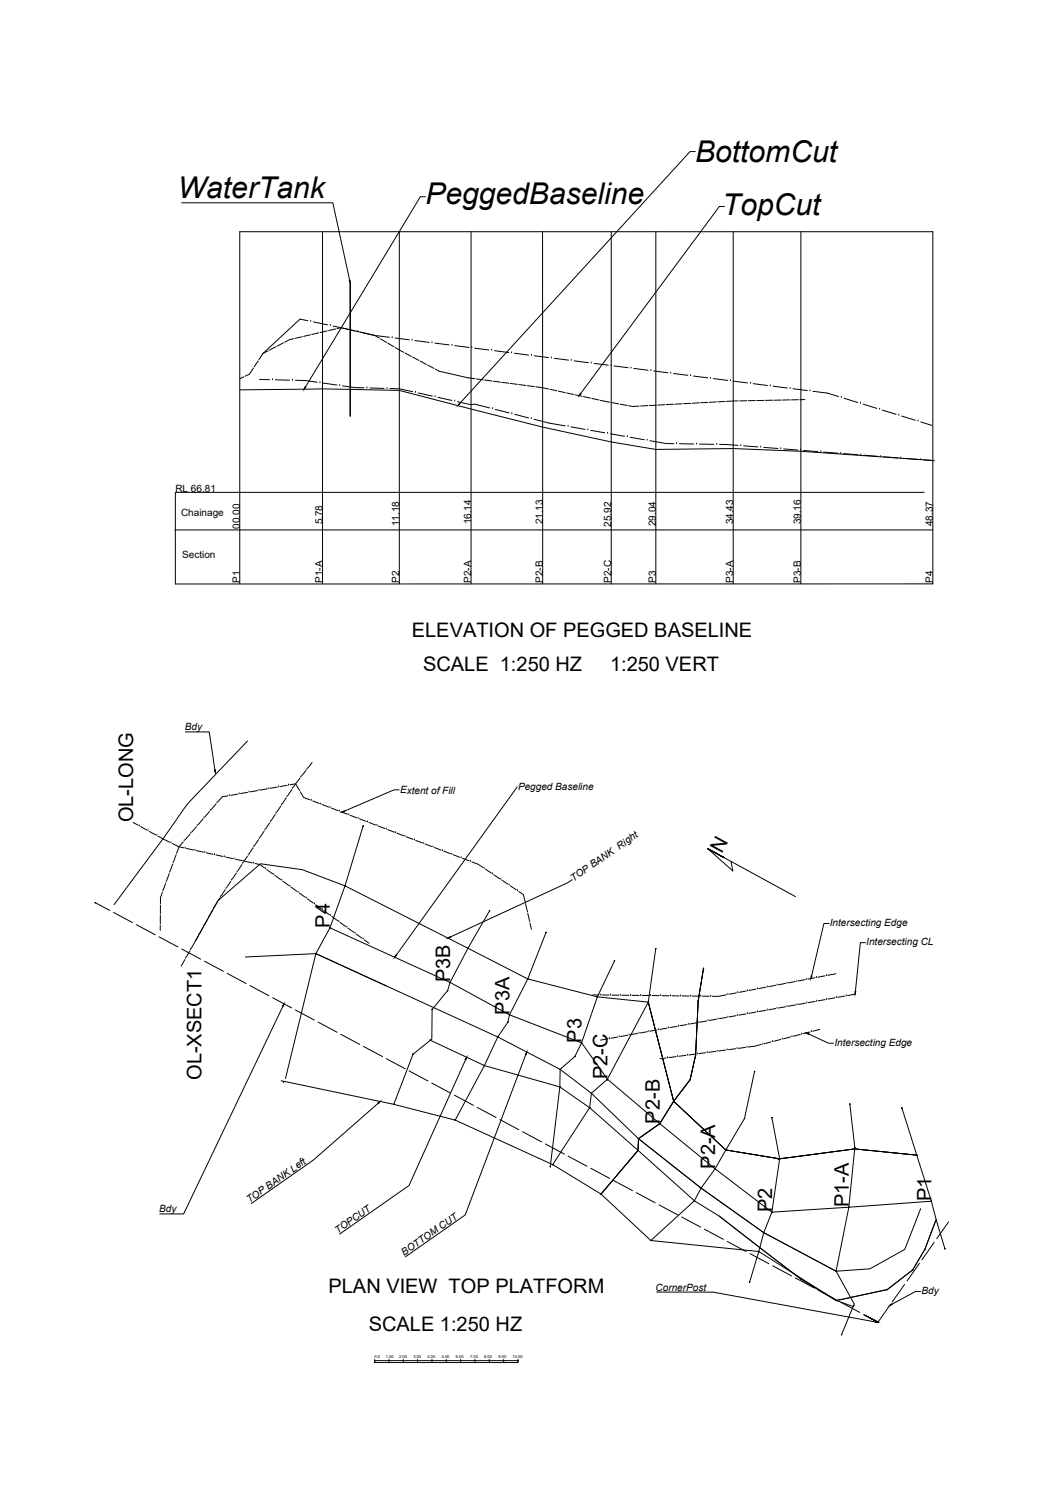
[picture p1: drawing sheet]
<svg xmlns="http://www.w3.org/2000/svg" width="297mm" height="420mm" viewBox="0 0 297 420" stroke-linecap="round" stroke-linejoin="round" font-family="sans-serif">
<!-- layer: 0 -->
<g fill="none" stroke="#000" stroke-width=".28">
<path d="M50.7 56.7h42.2l4.7 21.7M118.8 55h-1.5l-32 53.1M194.1 42.3h-1.4l-64.3 70.4M202.3 57.7h-1.5l-38.7 52.3M90 64.7v98.4M111.5 64.7v98.4M131.5 64.7v98.4M151.5 64.7v98.4M170.6 64.7v98.4M183.1 64.7v98.4M204.7 64.7v98.4M223.6 64.7v98.4"/>
<path d="M74.8 98l-1.4 .7-1.1 1.8M77 96.9l-1.8 .9M79.1 95.8l-1.8 .9M82 94.6l-1.1 .3-1.4 .7M84.3 94.1l-1.9 .4M86 89.6l-2.2-.5-10.4 9.6M86.7 93.5l-2 .5M86.7 89.8h.1M87.5 89.9l3.9 .9M89 93l-1.9 .4M91.3 92.4l-1.9 .5M92.2 90.9h.1"/>
<path d="M93 91.1l6.1 1.3M93.7 91.9l-2 .4M94.1 91.8l1.1-.3 9.4 2.2 1.3 .7M99.9 92.6h.1M100.7 92.8l3.9 .9 4.1 .5M106.2 94.7l1.7 1M108.3 95.9l1.7 1M109.5 94.3h.1M110.3 94.4l4 .5M110.3 97.1l2.4 1.3M113 98.6l1.8 1M115 95h.1"/>
<path d="M115.2 99.7l1.7 1M115.8 95.1l4 .5M120.6 95.8h.1M121.4 95.8l4 .6M126.2 96.4h.1M127 96.6l3.9 .5M131.7 97.2h.1M132.5 97.3l4 .5M137.3 97.9h.1M138.1 98l3.9 .5M142.8 98.6h.1M143.6 98.7l4 .5"/>
<path d="M148.4 99.3h.1M149.2 99.4l3.9 .5M153.9 100h.1M66.9 108.9l23.1-.3 21.5 .5 40 10.2 19.1 4.2 12.5 2.1 21.6-.3 18.9 .8 36.8 2.5M68.1 105.3l-1.2 .5M70.7 102.8l-1.1 1.7-1.2 .6M72.1 100.8l-1.1 1.7M72.5 106l2.8 .1M76.1 106.1h.1M76.9 106.1l4 .1M81.7 106.2h.1M82.5 106.2l2.8 .1 3.2 .5"/>
<path d="M89.3 106.9h.1M90.1 107l4 .6M94.9 107.7h.1M95.6 107.8l3.3 .5h2.7M102.4 108.4h.1M103.2 108.4l4 .1M108 108.5h.1M108.8 108.5l2.8 .1 3.6 .8M116 109.6h.1M116.8 109.8l3.9 .9M117.3 100.9l1.7 .9M119.4 102l1.8 .9"/>
<path d="M121.5 110.8h.1M121.5 103.1l1.1 .6 8.1 1.9 1.9 .2M122.2 111l3.9 .9M126.9 112h.1M127.7 112.2l3.7 .8 1.1-.1 4.2 1.1M132.9 105.8l2 .3M135.3 106.2l2 .2M137.5 114.2h.1M137.7 106.5l2 .2M138.2 114.4l3.9 1M140.1 106.8l2 .3M142.5 107.1l1.9 .3"/>
<path d="M142.9 115.6h.1M143.7 115.7l3.8 1M144.8 107.4l2 .3M147.2 107.7l2 .3M148.3 116.9h.1M149.1 117.1l4.2 1.1 4.5 .8M149.6 108.1l3.5 .6M153.5 108.8l2 .4M154.7 100.1l4 .5M155.9 109.3l1.9 .4M158.2 109.8l2 .4M158.6 119.1h.1"/>
<path d="M159.4 119.3l3.9 .6M159.5 100.7h.1M160.3 100.8l3.9 .5M160.6 110.3l1.9 .4M162.9 110.8l2 .4M165 101.4h.1M165.2 111.3l2 .4M165.8 101.5l4 .5M167.6 111.8l2.8 .6M170.6 102.1h.1M170.7 112.5l2 .3M171.4 102.2l4 .5"/>
<path d="M173.1 112.9l2 .4M175.5 113.3l1.1 .3 1.8-.2M176.2 102.8h.1M176.9 102.9l4 .5M180.8 113.3l-2 .1M181.7 103.5h.1M182.5 103.6l4 .5M183.2 113.2l-2 .1M185.6 113.1l-2 .1M187.3 104.2h.1M188 112.9l-2 .1M188.1 104.3l3.9 .6"/>
<path d="M190.4 112.8l-2 .1M192.8 105h.1M192.8 112.7l-2 .1M193.6 105.1l4 .5M195.2 112.5l-2 .2M197.6 112.4l-2 .1M198.4 105.7h.1M199.2 105.8l3.9 .5M200 112.3l-2 .1M202.4 112.2l-2 .1M203.9 106.4h.1M204.7 106.5l4 .5"/>
<path d="M206.1 112l-3.3 .1M208.5 112h-2M209.5 107.1h.1M210.3 107.2l3.9 .5M210.9 111.9h-2M213.3 111.9h-2M215 107.8h.1M215.7 111.8h-2M215.8 107.9l4 .5M218.1 111.8h-2M220.5 111.7l-2 .1M220.6 108.5h.1"/>
<path d="M221.4 108.6l3.9 .5M222.9 111.7h-2M224.7 111.6l-1.4 .1M226.1 109.2h.1M226.9 109.3l4.1 .5 3.1 1M234.9 111h.1M235.6 111.3l3.9 1.1M240.2 112.7h.1M241 112.9l3.8 1.2M245.6 114.3h.1M246.3 114.6l3.9 1.1M250.9 116h.1"/>
<path d="M251.7 116.2l3.8 1.2M256.3 117.6h.1M257 117.9l3.1 .9M164.1 120.1h.1M164.9 120.2l3.9 .7M169.6 121h.1M170.4 121.2l3.9 .7M175.1 122h.1M175.9 122.2l4 .6M180.7 123h.1M181.4 123.1l4.6 .8h2.1M188.9 124h.1"/>
<path d="M189.7 124h4M194.5 124.1h.1M195.3 124.1h4M200.1 124.1h.1M200.9 124.1l5.1 .3M206.8 124.5h.1M207.6 124.5l4 .4M212.4 124.9h.1M213.2 125l4 .3M218 125.4h.1M218.8 125.4l4 .3M223.5 125.8h.1"/>
<path d="M224.4 125.8l3.9 .4M229.1 126.2h.1M229.9 126.3l4 .3M234.7 126.7h.1M235.5 126.7l4 .3M240.3 127.1h.1M241.1 127.2l4 .3M245.9 127.5h.1M246.7 127.6l4 .3M251.5 128h.1M252.3 128l4 .3M257 128.4h.1"/>
<path d="M257.8 128.5l3.1 .2M258 137.5h-209v25.6M48.8 148h211.6M66.9 163.1v-98.4h193.5v98.4h-211.5M51.7 204.5h6.7l1.6 10.6M77.4 219.9l-2 .3M77.8 219.8h.1M80.2 219.4l-2 .3M80.5 219.3h.1M80.9 219.2l1.6-.2 .9 1.5M83.7 217.4l-1.8 2.5M84 217.1h.1"/>
<path d="M85.4 215.2l-1.2 1.6M85.7 214.9h.1M87.1 213l-1.2 1.6M144.4 219.9l-33.8 46.9M37.1 229.7l1.4 .8M38.9 230.7h.1M39.2 230.9l1.8 1M41.3 232.1h.1M41.7 232.3l1.7 .9M43.8 233.4h.1M44.1 233.6l3.3 1.7M47.7 235.5h.1"/>
<path d="M48.1 235.6l1.9 1 1.3 .2M49.2 238.8l-.7 1.8M49.3 238.4h.1M51.2 235.2l-1.2 1.4-.5 1.4M51.4 234.9h.1M51.7 236.9h.1M52.1 237l1.9 .5M53 233.1l-1.3 1.5M53.3 232.8h.1M54.4 237.5h.1M54.8 237.6l2 .5M54.8 230.9l-1.3 1.6"/>
<path d="M55.1 230.6h.1M56.7 228.8l-1.3 1.5M56.9 228.5h.1M57.2 238.1h.1M57.5 238.2l2 .5M58.5 226.7l-1.3 1.5M58.8 226.4h.1M59.9 238.7h.1M60.3 238.8l1.9 .5M60.3 224.6l-1.3 1.5M60.6 224.3h.1M62.6 239.3h.1"/>
<path d="M63 239.4l2 .5M63.6 222.3l-1.6 .3-1.2 1.4M64 222.3h.1M65.4 239.9h.1M66.4 221.8l-2 .4M66.8 221.8h.1M69.1 239.2l-1.1 1.7M69.1 221.3l-1.9 .4M69.3 238.9h.1M69.5 221.3h.1M70.6 236.9l-1.1 1.6M70.9 236.5h.1"/>
<path d="M71.9 220.9l-2 .3M72.2 234.5l-1.1 1.7M72.3 220.8h.1M72.4 234.2h.1M73.7 232.2l-1.1 1.7M74 231.9h.1M74.6 220.4l-1.9 .3M75 220.3h.1M75.3 229.9l-1.1 1.6M75.5 229.5h.1M76.8 227.5l-1.1 1.7M77 227.2h.1"/>
<path d="M78.4 225.2l-1.1 1.7M78.6 224.9h.1M79.9 222.9l-1.1 1.6M80.1 222.5h.1M81.5 220.5l-1.1 1.7M81.7 220.2h.1M83.6 220.9h.1M83.8 221.2l1 1.6 1.7 .7M86.9 223.6h.1M87.3 223.7l1.9 .8M89.5 224.6h.1M89.9 224.7l1.9 .8"/>
<path d="M92.1 225.6h.1M92.5 225.7l1.9 .8M94.8 226.6h.1M95.1 226.8l1.9 .7M97.4 227.6h.1M97.7 227.8l1.9 .7M100 228.6h.1M100.4 228.8l1.8 .7M101.4 230.7v.1M101.4 230.7l-5.1 16.8-4.2 11.7-3.9 7.2-8.5 34.9M101.5 230.7l-.2 .1M102.6 229.6h.1"/>
<path d="M103 229.8l1.8 .7M105.2 230.6h.1M105.6 230.8l1.9 .7M107.8 231.6h.1M108.2 231.8l1.9 .7M110.4 232.6h.1M110.8 232.8l1.9 .7M111.4 220.7h-1.4l-13.8 5.9M113.1 233.6h.1M113.4 233.8l1.9 .7M115.7 234.6h.1M116 234.8l1.9 .7"/>
<path d="M118.3 235.6h.1M118.7 235.8l1.8 .7M120.9 236.6h.1M121.3 236.8l1.8 .7M123.5 237.6h.1M123.9 237.8l1.9 .7M126.1 238.6h.1M126.5 238.8l1.9 .7M128.7 239.6h.1M129.1 239.8l1.9 .7M44.7 258.5v1.4M44.8 258.1h.1"/>
<path d="M44.8 255.7v2M44.8 255.3h.1M44.8 252.9v2M44.8 252.5h.1M45.3 249.3l-.5 1.4v1.4M45.5 248.9h.1M46.3 246.6l-.7 1.9M46.4 246.3h.1M47.3 244l-.7 1.9M47.4 243.6h.1M48.2 241.4l-.7 1.9M48.4 241h.1"/>
<path d="M56.7 259l-1 1.8M56.9 258.7h.1M58.1 256.6l-1 1.7M58.3 256.2h.1M59.4 254.1l-1 1.8M59.6 253.8h.1M61.3 250.9l-1.5 2.5M61.6 250.5h.1M62.9 248.5l-1.1 1.7M63.1 248.2h.1M64.4 246.2l-1.1 1.7M64.7 245.9h.1"/>
<path d="M65.8 240l1.9 .5M66 243.9l-1.1 1.6M66.2 243.5h.1M67.5 241.5l-1.1 1.7M67.8 241.2h.1M68.1 240.5h.1M68.5 240.6l1.9 .5M70.8 241.1h.1M71.2 241.2l1.3 .3 1.3 .9M74.1 242.7h.1M74.5 242.9l1.6 1.2M76.4 244.3h.1"/>
<path d="M76.7 244.6l1.7 1.1M78.7 246h.1M79 246.2l1.6 1.2M81 247.6h.1M81.3 247.8l1.6 1.2M83.2 249.2h.1M83.6 249.5l1.6 1.1M85.5 250.9h.1M85.8 251.1l1.6 1.2M87.8 252.5h.1M88.1 252.7l1.6 1.2M90 254.2h.1"/>
<path d="M90.4 254.4l1.6 1.2M92.1 259.1v.2M92.1 259.2l33.6 15.3 16.5 9 20.2 7.8 7.2 10.2 14.6 12.4 15.4 12.6 15.9 12.1 44.5-3M92.2 259.2h-.2M92.3 255.8h.1M92.6 256l1.7 1.2M94.6 257.4h.1M94.9 257.7l1.6 1.1M96.3 247.4v.2M96.3 247.5l-11.9-4.5-11.7-1.7-11.8 10.3-6.3 11.3M96.3 247.5l34.3 17.4M96.4 247.5h-.2"/>
<path d="M96.9 259.1h.1M97.2 259.3l1.6 1.2M131.4 240.6h.1M131.7 240.8l1.8 .7 1.3 .9M135.2 242.6h.1M135.5 242.8l1.7 1.1M136.7 254.3v.2M136.7 254.4l-6.1 10.5-4.9 9.6-.7 2.2-4.4 5.3v8.3l-5.3 4.2-5.4 14M136.8 254.4h-.2M137.5 244.1h.1M137.8 244.4l1.7 1.1M139.8 245.7h.1"/>
<path d="M140.2 245.9l1.6 1.1M142.2 247.3h.1M142.5 247.5l1.6 1.1M144.5 248.8h.1M144.8 249l1.3 .9 .4 1.7M146.6 252h.1M146.7 252.4l.5 2M147.2 254.8h.1M147.3 255.1l.5 2M147.9 257.5h.1M148 257.9l.4 1.7M159.7 245.8l-1.2 .8-32.8 15.2"/>
<path d="M231.5 258h-1.5l-3.4 14.7M51.6 268.1l-1 1.8M51.8 267.7h.1M53 265.6l-1 1.8M53.2 265.3h.1M55.3 261.5l-1.9 3.4M55.5 261.1h.1M68.5 267.3l19.7-.9 19.7 9M88.2 266.3v.2M88.2 266.4l50.8 23.3 17.4 9 8.7 6.7 13.1 12.7 17.5 13.8 17.5 12.5 20.2 10.7M88.3 266.4h-.2M99.1 260.7h.1"/>
<path d="M99.4 260.9l1.7 1.2M101.4 262.3h.1M101.7 262.6l1.3 .9M124.9 276.7l.1 .1M125 276.7l-.1 .1M125.6 274.4l.1 .1M125.7 274.4l-.1 .1M130.6 264.8v.2M130.6 264.9l16.7 8.6 19.5 5 14.2 1.5M130.7 264.9h-.1M147.3 273.4v.2M147.4 273.5h-.1"/>
<path d="M152.4 260.4l.1 .2M152.4 260.5l-5.1 13-5.1 10-.4 2.1-2.8 4.1-3.8 8-8.1 15.2M152.5 260.5h-.1M165.5 277.9l1.7 .1M166.7 278.4l.1 .2M166.8 278.5h-.1M167.6 278h.1M168 278h2M170.4 278h.1M170.8 278h2M171.5 268.4l.1 .1M171.6 268.4l-4.8 10.1-4.4 12.8-1.9 3.8-4.1 3.6-.1 4.9-2.7 22.3"/>
<path d="M171.6 268.4l-.1 .1M173.2 278h.1M173.6 278h2M176 278h.1M176.4 278.1h2M178.8 278.1h.1M179.2 278.1h2M181 279.9v.1M181.1 279.9l-.2 .1M181.6 278.1h.1M182 278.1h2M183.1 264.9v.2"/>
<path d="M183.1 265l-2.1 15-11.4 21.5-4.5 3.9-.5 4-10.3 15.9M183.1 265h-.1M184.4 278.2h.1M184.8 278.2h2M187.2 278.2h.1M187.6 278.2h2M190 278.2h.1M190.4 278.2h2M192.8 278.2h.1M193.2 278.3h2M194.9 279.6v.1M195 279.6h-.2"/>
<path d="M195.6 278.3h.1M196 278.3h2M196.4 270.5v.1M196.5 270.5h-.2M198.4 278.3h.1M202.8 277.9l-2.3 .4h-1.7M203.2 277.8h.1M205.6 277.4l-2 .4M205.9 277.3h.1M208.3 276.9l-2 .3M208.7 276.8h.1M211.1 276.3l-2 .4"/>
<path d="M211.5 276.2h.1M213.8 275.8l-2 .4M214.2 275.7h.1M216.6 275.3l-2 .3M216.9 275.2h.1M219.3 274.7l-2 .4M219.7 274.7h.1M222.1 274.2l-2 .4M222.4 274.1h.1M224.8 273.7l-2 .3M225.2 273.6h.1M227.5 273.1l-1.9 .4"/>
<path d="M227.6 279.8l-2 .3M227.9 273.1h.1M228 279.7h.1M230.3 272.6l-2 .4M230.3 279.3l-1.9 .3M230.7 272.5h.1M230.7 279.2h.1M233.1 278.8l-2 .3M233.4 272l-2.3 .5M233.5 278.7h.1M235.9 278.3l-2 .3M236.2 278.2h.1"/>
<path d="M238.7 277.7l-2.1 .4M241.6 263.3h-1.4l-1.4 13.7M79 281.1l-27.7 58h-6.7M115.3 294.4v.2M115.4 294.5h-.2M120.1 290.5v.2M120.1 290.6l15.1 7.1 21.1 5.9 8.3 5.9 29.3 26 6.8 4.2 23 17.7 9.8 5.9 14.2-3 7.1-5.5 3.4-5.7 3.1-8.2M120.2 290.6h-.2M120.6 281.9l.1 .2M120.7 282h-.1M130 296l-15.8 35.2-19.4 13.5M135.2 297.6v.2"/>
<path d="M135.3 297.7h-.2M138.9 289.6l.1 .2M139 289.7h-.1M141.8 285.5v.1M141.9 285.6h-.2M142.2 283.4v.2M142.3 283.5h-.1M146.8 294.6l-16.9 44.8-16.7 11.7M156.4 298.7v.1M156.5 298.7l-.2 .1M160.5 295v.2M160.6 295.1h-.2"/>
<path d="M162.4 291.2v.2M162.5 291.3h-.2M169.7 290.2l-2.1 .4M170.1 290.1h.1M172.5 289.7l-2 .4M172.9 289.6h.1M175.2 289.2l-1.9 .4M175.6 289.1h.1M178 288.7l-2 .4M178.4 288.6h.1M180.7 288.2l-1.9 .4M181.1 288.1h.1"/>
<path d="M183.5 287.7l-2 .4M183.9 287.6h.1M186 295.6l-1.7 .2M186.3 287.2l-2 .4M186.3 295.5h.1M186.7 287.1h.1M188.7 295.2l-2 .2M189 286.7l-2 .4M189.1 295.1h.1M189.4 286.6h.1M191.5 294.8l-2 .3M191.8 286.2l-2 .4"/>
<path d="M191.9 294.8h.1M192.2 286.1h.1M194.2 294.7v.2M194.3 294.8h-.2M194.3 294.5l-2 .2M194.5 285.7l-1.9 .4M194.7 294.4h.1M194.9 285.6h.1M197.1 294.1l-2 .2M197.3 285.2l-2 .4M197.4 294h.1M197.7 285.2h.1"/>
<path d="M199.8 293.7l-2 .3M200 284.7l-1.9 .4M200.2 293.7h.1M200.4 284.7h.1M202.6 293.3l-2 .3M202.8 284.2l-2 .4M203 293.3h.1M203.2 284.2h.1M205.4 293l-2 .2M205.5 283.7l-1.9 .4M205.8 292.9h.1M205.9 283.7h.1"/>
<path d="M208.2 292.6l-2 .3M208.3 283.2l-2 .4M208.6 292.5h.1M208.7 283.2h.1M210.6 299.2l.1 .2M210.6 299.3l-2.8 13.2-8.1 14-4 5.4-1.8 3.6-12.2 11.1M210.7 299.3h-.1M211.1 282.7l-2 .4M211.5 282.7h.1M212.6 291.8l-3.7 .7M212.9 291.7h.1M213.8 282.2l-2 .4"/>
<path d="M214.2 282.2h.1M215.3 291.1l-2 .5M215.7 291h.1M216.6 281.7l-2 .4M217 281.7h.1M218 290.4l-2 .5M218.4 290.3h.1M219.3 281.2l-1.9 .4M219.7 281.2h.1M220.7 289.7l-1.9 .5M221.1 289.6h.1M222.1 280.7l-2 .4"/>
<path d="M222.5 280.7h.1M223.4 289l-1.9 .5M223.8 288.9h.1M224.8 280.3l-1.9 .3M225.2 280.2h.1M225.7 288.9l5.6 2.5h1.4M226.1 288.3l-1.9 .5M226.5 288.2h.1M228.8 287.6l-1.9 .5M78.5 301.9l31.4 6.6 17.2 4.4 27.2 12.4 13.5 8.3 13.9 13 30.1 3 21.7 13.7 4.7 1.7M79.1 302.2v.1M79.2 302.2l-.1 .1"/>
<path d="M105.6 308.2l-18.1 15.9-17.4 12.1M109.9 308.4v.2M110 308.5h-.1M127.1 312.8v.2M127.2 312.9h-.2M156.3 303.6v.1M156.4 303.6h-.2M164.5 309.4h.2l-.2 .1M164.6 309.4h.1M165.1 305.3v.2M165.2 305.4h-.2M169.6 301.6v.1"/>
<path d="M169.6 301.4v.1M169.6 301.7h-.1M169.6 301.5h-.1M178.2 318l.1 .2M178.2 318.1l17.5 13.8 17.5 12.5 20.2 10.7 9.5-.6 9.7-5.5 4.4-11.3M178.3 318.1h-.1M184.2 313.8v.2M184.3 313.9h-.2M188.1 307.6v.1M188.1 307.7h-.1M192.7 301.5v.2M192.8 301.6h-.2"/>
<path d="M207.8 312.4l.1 .2M207.9 312.5h-.1M215.5 312.2v.1M215.5 312.2l2.2 11.5-2.2 14.9-2.3 5.8-3.9 13.8M215.6 312.2l-.2 .1M237.2 308.4l.1 .1M237.3 308.4l1.3 12.2-1.6 16.7-3.6 17.8 5.1 9.2-3.6 8.6M237.3 308.4h-.1M251.8 309.4v.2M251.8 309.5l8.2 26.1 3.8 13.3M251.8 309.5h-.1M153.6 325.8v.2"/>
<path d="M153.7 325.9h-.1M154.3 325.3v.1M154.4 325.3l-.2 .1M167.8 333.5v.2M167.9 333.6h-.2M178.1 321.3v.1M178.2 321.3l-.1 .1M193.8 335.4l.1 .1M193.9 335.4l-.1 .1M195.7 331.8v.2M195.8 331.9h-.2M199.6 326.6v-.2l.1 .2"/>
<path d="M199.7 326.5h-.2M199.7 326.5h-.1M200.8 339.7l22.9 17.7 9.8 5.9 14.2-3 7.1-5.5 3.4-5.7 3.1-8.2M202.6 321.2v.1M202.7 321.2l-.2 .1M215.6 338.6v.2M215.7 338.7h-.2M217.3 323.7v.2M217.4 323.8h-.2M237 337.2v.1M237 337.2l-.1 .1M238.6 320.5l.1 .2"/>
<path d="M238.7 320.6h-.1M255.9 322.6v.2M256 322.7h-.1M260 335.5v.2M260.1 335.6h-.2M181.7 346.5v.1M181.8 346.5l-.2 .1M209.3 358.1v.1M209.3 358.1l-.1 .1M211.8 349.5v.2M211.9 349.6h-.1M213.2 344.3v.1"/>
<path d="M213.3 344.3l-.2 .1M223.6 357.3l.1 .1M223.7 357.3l-.1 .1M233.4 355v.2M233.5 355.1h-.2M254.8 354.7v.1M254.9 354.7l-.2 .1M258.2 349v.1M258.3 349.1h-.2M261.4 340.8v.2M261.5 340.9h-.2M263.8 348.8v.1"/>
<path d="M263.9 348.8l-.2 .1M104.5 379.9l.2 .2M104.6 380v.6M104.7 379.9l-.2 .2M108.5 379.9l.1 .2M108.6 380v.6M108.6 379.9l-.1 .2M112.5 379.9l.1 .2M112.6 380v.6M112.6 379.9l-.1 .2M116.5 379.9l.1 .2M116.6 380v.6"/>
<path d="M116.6 379.9l-.1 .2M120.5 379.9l.1 .2M120.6 380v.6M120.6 379.9l-.1 .2M124.5 379.9l.1 .2M124.6 380v.6M124.6 379.9l-.1 .2M128.5 379.9l.1 .2M128.6 380v.6M128.6 379.9l-.1 .2M132.5 379.9l.1 .2M132.6 380v.6"/>
<path d="M132.6 379.9l-.1 .2M136.5 379.9l.1 .2M136.6 380v.6M136.6 379.9l-.1 .2M140.5 379.9l.1 .2M140.6 379.9v.7M144.5 379.9l.1 .2M144.6 380v.6M144.6 379.9l-.1 .2M183.3 360.9l15.8 .1 45.3 8.3M233.5 363.2v.2M233.6 363.3h-.2"/>
<path d="M234.9 372.8l.1 .1M235 372.8l-.1 .1M238.4 364.7v.1M238.5 364.7h-.2M247.7 360.2v.1M247.8 360.2l-.2 .1M257 360.8h-1.4l-6.6 3.5M104.6 380.1v.5h40v-.5M104.6 380.1h40"/>
<circle cx="101.4" cy="230.7" r=".04"/>
<circle cx="92.1" cy="259.2" r=".04"/>
<circle cx="96.3" cy="247.5" r=".04"/>
<circle cx="136.7" cy="254.4" r=".04"/>
<circle cx="88.2" cy="266.4" r=".04"/>
<circle cx="124.9" cy="276.7" r=".04"/>
<circle cx="125.6" cy="274.4" r=".04"/>
<circle cx="130.6" cy="264.9" r=".04"/>
<circle cx="147.3" cy="273.5" r=".04"/>
<circle cx="152.4" cy="260.5" r=".04"/>
<circle cx="166.8" cy="278.5" r=".04"/>
<circle cx="171.5" cy="268.4" r=".04"/>
<circle cx="181" cy="279.9" r=".04"/>
<circle cx="183.1" cy="265" r=".04"/>
<circle cx="194.9" cy="279.6" r=".04"/>
<circle cx="196.4" cy="270.5" r=".04"/>
<circle cx="115.3" cy="294.5" r=".04"/>
<circle cx="120.1" cy="290.6" r=".04"/>
<circle cx="120.6" cy="282" r=".04"/>
<circle cx="135.2" cy="297.7" r=".04"/>
<circle cx="139" cy="289.7" r=".04"/>
<circle cx="141.8" cy="285.6" r=".04"/>
<circle cx="142.2" cy="283.5" r=".04"/>
<circle cx="156.4" cy="298.7" r=".04"/>
<circle cx="160.5" cy="295.1" r=".04"/>
<circle cx="162.4" cy="291.3" r=".04"/>
<circle cx="194.2" cy="294.8" r=".04"/>
<circle cx="210.6" cy="299.3" r=".04"/>
<circle cx="79.1" cy="302.2" r=".04"/>
<circle cx="109.9" cy="308.5" r=".04"/>
<circle cx="127.1" cy="312.9" r=".04"/>
<circle cx="156.3" cy="303.6" r=".04"/>
<circle cx="164.6" cy="309.4" r=".04"/>
<circle cx="164.6" cy="309.5" r=".04"/>
<circle cx="165.1" cy="305.4" r=".04"/>
<circle cx="169.6" cy="301.7" r=".04"/>
<circle cx="169.6" cy="301.5" r=".04"/>
<circle cx="178.2" cy="318.1" r=".04"/>
<circle cx="184.2" cy="313.9" r=".04"/>
<circle cx="188.1" cy="307.7" r=".04"/>
<circle cx="192.7" cy="301.6" r=".04"/>
<circle cx="207.8" cy="312.5" r=".04"/>
<circle cx="215.5" cy="312.2" r=".04"/>
<circle cx="237.2" cy="308.4" r=".04"/>
<circle cx="251.8" cy="309.5" r=".04"/>
<circle cx="153.6" cy="325.9" r=".04"/>
<circle cx="154.3" cy="325.3" r=".04"/>
<circle cx="167.8" cy="333.6" r=".04"/>
<circle cx="178.1" cy="321.4" r=".04"/>
<circle cx="193.8" cy="335.4" r=".04"/>
<circle cx="195.7" cy="331.9" r=".04"/>
<circle cx="199.6" cy="326.5" r=".04"/>
<circle cx="202.6" cy="321.3" r=".04"/>
<circle cx="215.6" cy="338.7" r=".04"/>
<circle cx="217.3" cy="323.8" r=".04"/>
<circle cx="237" cy="337.2" r=".04"/>
<circle cx="238.6" cy="320.6" r=".04"/>
<circle cx="255.9" cy="322.7" r=".04"/>
<circle cx="260" cy="335.6" r=".04"/>
<circle cx="181.7" cy="346.5" r=".04"/>
<circle cx="209.3" cy="358.2" r=".04"/>
<circle cx="211.8" cy="349.6" r=".04"/>
<circle cx="213.2" cy="344.3" r=".04"/>
<circle cx="223.6" cy="357.4" r=".04"/>
<circle cx="233.4" cy="355.1" r=".04"/>
<circle cx="254.8" cy="354.8" r=".04"/>
<circle cx="258.2" cy="349.1" r=".04"/>
<circle cx="261.4" cy="340.9" r=".04"/>
<circle cx="263.8" cy="348.8" r=".04"/>
<circle cx="104.6" cy="380" r=".04"/>
<circle cx="108.6" cy="380" r=".04"/>
<circle cx="112.6" cy="380" r=".04"/>
<circle cx="116.6" cy="380" r=".04"/>
<circle cx="120.6" cy="380" r=".04"/>
<circle cx="124.6" cy="380" r=".04"/>
<circle cx="128.6" cy="380" r=".04"/>
<circle cx="132.6" cy="380" r=".04"/>
<circle cx="136.6" cy="380" r=".04"/>
<circle cx="140.6" cy="380" r=".04"/>
<circle cx="144.6" cy="380" r=".04"/>
<circle cx="233.5" cy="363.3" r=".04"/>
<circle cx="234.9" cy="372.8" r=".04"/>
<circle cx="238.4" cy="364.7" r=".04"/>
<circle cx="247.7" cy="360.3" r=".04"/>
</g>
<!-- layer: Boundary -->
<g fill="none" stroke="#000" stroke-width=".28">
<path d="M69.1 207l-16.4 17.2-6.8 9.6-14 18.9M26.6 252.1v.2M26.6 252.2l4 2.1M26.7 252.2h-.2M31.7 254.9l5.3 2.8M38 258.3l5.3 2.8M44.4 261.7l5.3 2.8M50.7 265.1l5.3 2.9M57.1 268.5l5.3 2.8M63.4 271.9l5.3 2.9M69.8 275.3l5.3 2.9M76.1 278.7l5.3 2.9"/>
<path d="M82.5 282.1l5.2 2.9M88.8 285.5l5.3 2.9M95.1 288.9l5.3 2.9M101.5 292.3l5.3 2.9M107.8 295.7l5.3 2.9M114.2 299.2l5.3 2.8M120.5 302.5l5.3 2.9M126.9 306l5.3 2.8M133.2 309.4l5.3 2.8M139.6 312.8l5.2 2.8M145.9 316.2l5.3 2.8M152.2 319.6l5.3 2.8"/>
<path d="M158.6 323l5.3 2.8M164.9 326.4l5.3 2.8M171.3 329.8l5.3 2.8M177.6 333.2l5.3 2.8M184 336.6l5.3 2.8M190.3 340l5.3 2.8M196.7 343.4l5.2 2.8M203 346.8l5.3 2.8M209.3 350.2l5.3 2.8M215.7 353.6l5.3 2.8M222 357l5.3 2.8M252.5 358.8l-3.4 4.9"/>
<path d="M256.7 352.9l-3.5 4.9M260.8 347l-3.4 4.9M264.8 341.4l-3.3 4.6M228.4 360.4l5.3 2.8M234.7 363.8l5.3 2.8M245.1 369.4v.1M245.2 369.4h-.2M248.4 364.7l-3.3 4.7-4-2.2"/>
<circle cx="26.6" cy="252.2" r=".04"/>
<circle cx="245.1" cy="369.4" r=".04"/>
</g>
<!-- layer: 0 -->
<g fill="#000" stroke="#000" stroke-width=".28">
<path d="M97.5 78.4l.2-.1 .1 .8zM85.2 108l.2 .2-.5 .5zM128.3 112.6l.2 .2-.6 .4zM162 109.9l.2 .1-.5 .5zM59.9 215.1l.2-.1v.8zM95.5 226.9l.6-.4 .1 .2zM110.5 266.8l.2 .1-.5 .5zM125.1 262.1l.6-.4 .1 .2zM226.4 272.6l.3 .1-.3 .7zM238.7 277h.2l-.2 .7zM79.3 280.4l-.2 .7-.2-.1zM130.3 295.4l-.2 .7-.2-.1z"/>
<path d="M147.1 293.9l-.2 .7-.2-.1zM225.1 288.6l.7 .1-.1 .3zM105.5 308.1l.6-.4-.4 .6zM244.4 369.2l.7 .2h-.7zM248.4 364.7l.6-.5 .1 .2z"/>
</g>
<!-- layer: VIEWPORTS -->
<g fill="none" stroke="#000" stroke-width=".28">
<path d="M97.8 79.1v37.2M197.6 237.1l24.5 13.4M197.6 237.1l.6 .3M197.6 237.1l7 6.2-.5-2.7M198.2 237.4l1 .6M198.9 237.8h.1M199.2 238h.1M199.3 238l.1 .1M199.4 238.1h.1M199.5 238.1l.3 .2M199.8 238.3h.1M199.9 238.3l.6 .4"/>
<path d="M200.6 238.7l.2 .1M200.8 238.8v.1M200.8 238.9l.3 .1M200.9 238.9h.1M201.1 239l.1 .1M201.2 239.1l.6 .3M201.8 239.4l.3 .2M181 280v.2M195 279.4l-.1 1.4M195 279.3h.1M195 279.2h.1M195.1 278.6l-.1 .7"/>
<path d="M195.1 278.5v.1M195.1 278.3h.1M195.1 278.2v.3M195.2 278.2h-.1M195.2 277.9h.1M195.2 277.7h.1M195.2 277.6h.1M195.3 277h.1M195.4 276.6l-.2 1.5M195.4 276.5h.1M195.4 276.4h.1M195.5 276.2l-.1 .3"/>
<path d="M195.5 276.1h.1M195.5 275.8v.4M195.6 275.5h.1M195.6 275.4h.1M195.7 275.1l-.1 .6M195.7 275v.1M195.7 274.8h.1M195.7 274.6v.4M195.8 274.2h.1M195.9 273.6h.1M195.9 273.5h.1M195.9 273.3h.1"/>
<path d="M196 272.9h.1M196.1 272.6h.1M196.1 272.5l-.4 2.1M196.1 272.3v.2M196.1 272.2v.1M196.2 272h-.1M196.3 271.4l-.1 .1M196.3 271.3h.1M196.3 271.2l-.2 1M196.3 271.1v.1M196.3 270.8v.1M196.4 270.7h.1"/>
<path d="M196.4 270.5l-.1 .6M181 280.1h.1M181 280.2h.1M181 280.2l.2 .6M181.1 280.4v.1M181.1 280.5v.1M181.2 280.7h.1M181.2 280.8h.1M181.2 280.8l.2 .7M181.2 280.9h.1M181.2 281h.1M181.3 281.1v.1"/>
<path d="M181.3 281.2v.1M181.3 281.4h.1M181.4 281.5h.1M181.4 281.5v.1M181.4 281.6h.1M181.4 281.6v.2M181.4 281.8l.1 .1M181.5 281.9l.6 2.4M181.6 282.6h.1M181.7 282.7h.1M181.7 282.8h.1M181.7 282.9v.1"/>
<path d="M181.8 283v.1M181.8 283.2h.1M181.8 283.3h.1M181.9 283.5h.1M182 283.8v.1M182 284h.1M182 284.1h.1M182.1 284.3v.1M182.1 284.4l.1 .3M182.1 284.4v.1M182.1 284.5l.1 .1M182.2 284.7h.1"/>
<path d="M182.2 284.7l.4 1.7M182.2 284.8h.1M182.2 284.9h.1M182.3 285v.1M182.3 285.1v.1M182.3 285.2v.1M182.6 286.2v.1M182.6 286.4v.1M182.6 286.5l.3 .9M182.7 286.6h.1M182.7 286.7h.1M182.7 286.8v.1"/>
<path d="M182.8 286.9v.1M182.8 287v.1M182.8 287.2h.1M182.9 287.3h.1M182.9 287.6l.1 .1M183 287.7v.1M183 287.9l.4 1.6M183 288h.1M183.1 288.1h.1M183.2 288.4v.1M183.2 288.6h.1M183.2 288.8h.1"/>
<path d="M183.3 288.9h.1M183.4 289.5v.1M183.4 289.6l.1 .3M183.5 289.9h.1M183.5 289.9l.4 1.4M183.6 290.1v.1M183.6 290.2v.1M183.7 290.6h.1M183.7 290.7h.1M183.8 290.8v.1M183.8 290.9v.1M183.8 291.1h.1"/>
<path d="M183.9 291.2h.1M183.9 291.3h.1M183.9 291.3v.2M183.9 291.4h.1M184 291.6v.1M184 291.7l.1 .6M184 291.9h.1M184.1 292h.1M184.1 292.1h.1M184.1 292.3h.1M184.1 292.3l.1 .3M184.2 292.5h.1"/>
<path d="M184.2 292.6v.1M184.2 292.7l.5 1.7M184.5 293.6h.1M184.5 293.7h.1M184.6 294v.1M184.6 294.1v.1M184.6 294.3h.1M184.7 294.4h.1M184.7 294.4l.3 1.4M184.7 294.6h.1M184.8 294.7v.1M184.8 294.8v.1"/>
<path d="M184.8 295h.1M184.8 295.1h.1M184.9 295.2h.1M184.9 295.4l.1 .1M185 295.5v.1M185 295.8h.1M185 295.8l.2 .6M185.1 295.9h.1M185.1 296h.1M185.1 296.1v.1M185.2 296.5h.1M185.2 296.5v.1"/>
<path d="M185.2 296.6l.1 .1M185.3 296.7v.1M185.3 296.8v.1M185.3 296.9h.1M185.3 296.9l.1 .2M185.4 297.1h.1M185.4 297.2h.1M185.4 297.2l.2 .6M185.5 297.4v.1M185.5 297.6h.1M185.5 297.7h.1M185.6 297.9h.1"/>
<path d="M185.6 297.9v.1M185.6 298l.3 1.2M185.6 298v.1M185.6 298.1v.1M185.7 298.3h.1M185.7 298.4h.1M185.7 298.5h.1M185.8 298.6v.1M185.8 298.7v.1M185.8 298.8v.1M185.8 299h.1M185.9 299.1h.1"/>
<path d="M185.9 299.2h.1M185.9 299.2l.1 .4M185.9 299.3v.1M186 299.4v.1M186 299.5v.1M186 299.7h.1M186 299.7l.1 .3M186.1 299.9h.1M193 300h.1M193.1 299.9h-.1M193.1 299.8h.1M193.1 299.6v.1"/>
<path d="M193.2 299.1v.1M193.2 299h.1M193.3 298.9h.1M193.3 298.8h.1M193.4 298.3v.1M193.4 298.2v.1M193.4 298.1v.1M193.5 298h.1M193.5 297.9h.1M193.5 297.8l-.5 2.3M193.5 297.7h.1M193.6 297.5h.1"/>
<path d="M193.6 297.4h.1M193.6 297.2v.1M193.7 297.1v.1M193.7 297h.1M193.7 296.9l-.2 .8M193.8 296.6h.1M193.8 296.5h.1M193.8 296.4h.1M193.9 296.3l-.2 .6M193.9 296.2v.1M194 295.7v.1M194 295.6h.1"/>
<path d="M194 295.5h.1M194.1 295.4h.1M194.1 295.2v.1M194.2 294.5l-.3 1.6M194.2 294.4v.1M194.2 294h.1M194.3 292h.1M194.3 291.5l-.1 2.9M194.4 291.1l-.1 .4M194.4 291.1h.1M194.4 290.7v.4M194.4 290.6h.1"/>
<path d="M194.4 290.2v.4M194.4 289.5v.1M194.5 288.9l-.1 1.3M194.5 288.9h.1M194.5 287.7v.1M194.5 287.3v1.5M194.6 286.8v.1M194.6 286.5l-.1 .8M194.6 286.4v.1M194.6 286v.4M194.6 285.7v.2M194.6 285.9v.1"/>
<path d="M194.6 285.6v.1M194.6 285.5v.1M194.6 285.1v.4M194.7 285l-.1 .1M194.7 284.2v.8M194.7 284.4h.1M194.7 283.5h.1M194.8 282.2l-.1 2M194.8 282.4h.1M194.8 282.1v.1M194.8 281.3v.8M194.8 281.5h.1"/>
<path d="M194.8 280.9v.4M194.9 280.8l-.1 .1M178.2 319.8v.9M178.2 319.8h.1M178.2 318.6v1.2M178.2 318.6h.1M178.2 318.1v.5M178.3 318.1h-.1M178.4 318l-.1 .1M178.4 318h.1M178.5 317.9l-.1 .1M178.7 317.8h.1"/>
<path d="M178.9 317.7l-.4 .2M178.9 317.6v.1M179.2 317.4h.1M179.4 317.3l-.5 .3M179.8 317h-.1M179.9 316.9l-.5 .4M179.9 316.9h.1M180 316.8v.1M180.1 316.8h.1M180.2 316.7l-.3 .2M180.4 316.6l-.2 .1M180.4 316.6h.1"/>
<path d="M180.7 316.4h-.1M180.9 316.3l-.5 .3M181.2 316l-.3 .2M181.2 316h.1M181.4 315.9h-.1M181.4 315.8v.1M181.6 315.7l-.4 .3M181.7 315.7h.1M181.8 315.6l-.1 .1M181.9 315.5h-.1M182.2 315.3h.1M182.3 315.2l-.4 .3"/>
<path d="M182.4 315.2h-.1M182.8 314.9h-.1M183.1 314.7l-.7 .5M183.2 314.6h-.1M183.3 314.5h.1M183.5 314.4l-.3 .2M183.6 314.3l-.1 .1M183.6 314.3h.1M183.7 314.3h-.1M183.9 314.1l-.1 .1M184.1 314l-.4 .3M184.1 313.9v.1"/>
<path d="M184.4 313.5h.1M184.6 313.3h.1M184.7 313l-.5 .9M184.7 313h.1M185.1 312.4v.1M185.1 312.4l-.4 .6M185.2 312.2h.1M185.6 311.6v.1M185.8 311.4h-.1M186.1 310.8h.1M186.1 300v.1M186.1 300.1l.1 .2"/>
<path d="M186.2 300.3h.1M186.2 300.4l.3 .9M186.3 310.6h-.1M186.3 300.9h.1M186.4 301h.1M186.4 301.1v.1M186.4 310.3h.1M186.5 301.3v.1M186.5 301.4v.3M186.5 301.5h.1M186.5 301.6h.1M186.5 301.7h.1"/>
<path d="M186.6 301.7l.3 1.4M186.6 310h.1M186.6 302v.1M186.7 302.2h.1M186.7 302.3h.1M186.7 302.4h.1M186.7 302.5h.1M186.8 302.6v.1M186.8 302.7v.1M186.8 302.9h.1M186.9 303.1h.1M186.9 303.1l.2 .6"/>
<path d="M186.9 309.5h.1M187 303.3v.1M187 303.4v.1M187 303.6h.1M187.1 303.7v.1M187.1 303.8l.2 .8M187.1 309.2l-2 3.2M187.1 309.2h.1M187.3 308.9v.1M187.3 304.6l.3 1.2M187.3 304.7h.1M187.3 304.8h.1"/>
<path d="M187.4 304.9h.1M187.4 305h.1M187.4 305.1v.1M187.4 308.7h.1M187.5 305.5h.1M187.6 305.7h.1M187.6 305.8v.1M187.6 305.9h.1M187.6 305.9l.3 1M187.7 306.1h.1M187.7 306.2h.1M187.7 306.3h.1"/>
<path d="M187.7 306.4h.1M187.8 306.5v.1M187.8 308.1h.1M187.8 306.6v.1M187.8 306.8h.1M187.9 306.9h.1M187.9 307l.1 .2M187.9 307.9l-.8 1.3M188 307.2v.1M188 307.3h.1M188 307.3l.1 .3M188.1 307.6l.1 .2"/>
<path d="M188.1 307.6l-.2 .3M188.2 307.5l-.1 .1M188.2 307.8l.1 .1M188.2 307.4v.1M188.3 307.4h.1M188.3 307.3v.1M188.3 307.9h.1M188.4 307.9l.8 .8M188.4 307.2l-.1 .1M188.6 307h.1M188.7 308.2v.1M188.7 306.8h.1"/>
<path d="M188.8 306.7v.1M188.9 306.6l-.1 .1M188.9 306.5v.1M189 306.5l-.6 .7M189 306.4v.1M189.1 306.3l-.1 .1M189.2 306.2l-.1 .1M189.2 308.7l.3 .3M189.2 306.1v.1M189.3 306.1h.1M189.3 308.8l.1 .1M189.4 306h-.1"/>
<path d="M189.4 305.9h.1M189.5 309l.2 .2M189.5 305.7l-.3 .5M189.6 305.7h.1M189.7 309.2h.1M189.7 309.2l1.6 1.4M189.7 305.5h.1M189.8 305.4h.1M189.9 305.3h.1M190.1 305l-.1 .1M190.1 305h.1M190.2 304.9h.1"/>
<path d="M190.3 304.8h-.1M190.4 304.6l-.8 1.1M190.4 304.6h.1M190.5 304.5h.1M190.6 304.4h-.1M190.6 304.3h.1M190.7 304.2h.1M190.8 304.1h.1M190.9 303.9l-.5 .7M191 303.9h-.1M191.2 303.5v.1M191.3 310.7l1.5 1.4"/>
<path d="M191.4 303.3h.1M191.5 303.2h-.1M191.5 303.1h.1M191.6 303l-.6 .8M191.7 302.9l-.1 .1M191.8 302.8l-.1 .1M191.9 302.6h.1M192.1 302.4l-.1 .1M192.1 311.4h.1M192.2 302.2l-.4 .5M192.2 302.2h.1M192.3 302v.1"/>
<path d="M192.4 301.9v.1M192.4 311.7v.1M192.5 301.8v.1M192.7 301.4h.1M192.7 301.3h.1M192.8 312.1l.1 .1M192.8 301h.1M192.8 300.9h.1M192.9 300.8h-.1M192.9 300.6v.1M192.9 312.2h.1M192.9 300.5v.1"/>
<path d="M192.9 312.2l.6 .6M193 300.2l-.3 1.4-.5 .6M193.6 312.8l2.6 2.4M195.1 314.3h.1M195.8 314.9h.1M196.2 315.2v.1M196.2 315.3l.1 .1M196.3 315.4l.6 .5M196.9 315.9l1.6 1.5M198.5 317.4l.6 .5M198.5 317.4v.1M198.9 317.7v.1"/>
<path d="M199.1 317.9l.5 .5M199.5 318.4h.1M199.6 318.4l.3 .3M199.9 318.7l.1 .1M200 318.8l.3 .3M200.3 319.1h.1M200.3 319.1l1.4 1.3M168 333.4l-.2 .2M168 333.3v.1M168.1 333.2l-.1 .1M168.1 333.2h.1M168.2 333.1l-.1 .1"/>
<path d="M168.3 333l-.1 .1M168.4 332.9h-.1M168.4 332.8v.1M169 332.1v.1M169.1 332h.1M169.3 331.9h-.1M169.4 331.7h-.1M169.5 331.6h.1M169.6 331.4v.1M169.7 331.3h.1M169.8 331.2l-1.4 1.6M169.8 331.2h.1"/>
<path d="M169.9 331.1l-.1 .1M170 331l-.1 .1M170 330.9v.1M170.3 330.6l-.3 .3M170.4 330.5l-.1 .1M170.4 330.5h.1M170.5 330.4l-.1 .1M170.6 330.3l-.1 .1M170.7 330.2l-.1 .1M170.7 330.1v.1M170.8 330.1h-.1M170.8 330v.1"/>
<path d="M170.9 329.9l-.1 .1M171.1 329.7l-.2 .2M171.2 329.6h-.1M171.5 329.2l-.3 .4M171.5 329.2h.1M171.8 328.8l-.3 .4M171.8 328.8h.1M171.9 328.7v.1M172 328.6l-.1 .1M172.2 328.4l-.2 .1M172.2 328.3v.1M172.3 328.3h-.1"/>
<path d="M172.4 328.2l-.1 .1M172.4 328.1v.1M172.5 328l-.1 .1M172.6 327.9l-.1 .1M172.6 327.9h.1M172.7 327.8l-.1 .1M172.7 327.7v.1M172.9 327.5l-.2 .2M173 327.5h-.1M173.1 327.4h-.1M173.1 327.3v.1M173.2 327.2l-.1 .1"/>
<path d="M173.3 327.1l-.1 .1M173.3 327v.1M173.4 327h-.1M173.4 327h.1M173.4 326.9h.1M173.5 326.9h-.1M173.5 326.8h.1M173.7 326.5v.1M173.9 326.4h-.1M174 326.3h-.1M174.1 326.1v.1M174.2 326h.1"/>
<path d="M174.3 325.9h.1M174.4 325.7h.1M174.5 325.6l-1 1.2M174.6 325.5l-.1 .1M174.6 325.5h.1M174.7 325.4l-.1 .1M174.8 325.3l-.1 .1M174.9 325.2l-.1 .1M174.9 325.1v.1M175 325.1h.1M175.1 325l-.1 .1M175.1 324.9v.1"/>
<path d="M175.3 324.7l-.2 .2M175.3 324.7h.1M175.4 324.6h-.1M175.5 324.5l-.1 .1M175.5 324.4v.1M175.6 324.3l-.1 .1M175.7 324.2v.1M175.8 324.2h-.1M175.8 324.1h.1M175.9 324l-.1 .1M175.9 324h.1M176.1 323.8l-.2 .2"/>
<path d="M176.1 323.7v.1M176.2 323.7h-.1M176.2 323.6h.1M176.3 323.6h-.1M176.5 323.3l-.1 .1M176.6 323.2h-.1M176.7 323.1h.1M176.8 322.9v.1M176.9 322.8l-.6 .8M176.9 322.8h.1M177 322.7l-.1 .1M177 322.7h.1"/>
<path d="M177.1 322.6l-.1 .1M177.2 322.5h-.1M177.2 322.4v.1M177.3 322.3l-.1 .1M177.4 322.3h-.1M177.5 322.1l-.1 .2M177.5 322.1h.1M177.6 322h.1M177.7 321.9l-.1 .1M177.7 321.9h.1M177.9 321.6l-.2 .3M177.9 321.6h.1"/>
<path d="M178 321.5l-.1 .1M178.1 321.5h-.1M178.2 320.7l-.1 .7M201.7 320.4l.2 .2M201.9 320.6l.2 .2M202.1 320.8l.5 .4M202.2 320.9h.1M202.6 321.2l.2 .1M202.9 321.3l1.1 .2M203 321.3h.1M203.6 321.4h.1M203.9 321.5h.1"/>
<path d="M204 321.5h.3M204.3 321.5h.1M204.4 321.5l.3 .1M204.5 321.6h.1M204.6 321.6h.1M204.8 321.6h.1M204.9 321.6h.1M204.9 321.6l.3 .1M205.2 321.7h.3M205.2 321.7h.1M205.5 321.7h.1M205.6 321.7l.6 .2"/>
<path d="M205.9 321.8h.1M206.1 321.8h.1M206.4 321.9h.3M206.7 321.9h.1M206.9 322l.6 .1M207.4 322l.1 .1M207.5 322.1h.1M207.6 322.1h.3M207.7 322.1h.1M207.9 322.1h.1M208 322.1l1.8 .3M208.1 322.2h.1"/>
<path d="M208.3 322.2h.1M208.4 322.2h.1M209 322.3h.1M209.6 322.4h.1M209.8 322.4l.4 .1M209.9 322.5h.1M210.4 322.5l.5 .1M210.5 322.6h.1M210.6 322.6h.1M210.9 322.6h.1M211 322.6l.4 .1M211.2 322.7h.1"/>
<path d="M211.4 322.7h.1M211.5 322.7l1 .2M211.8 322.8h.1M211.9 322.8h.1M212.1 322.8h.1M212.2 322.8h.1M212.5 322.9h.1M212.6 322.9h.1M212.7 322.9l1.1 .2M212.8 322.9h.1M213.4 323h.1M213.7 323.1h.1"/>
<path d="M213.8 323.1h.1M213.9 323.1l.8 .1M214.1 323.1l.1 .1M214.3 323.2h.1M214.4 323.2h.1M214.7 323.3h.2M215 323.3l1.8 .3M215.6 323.4h.1M215.7 323.4h.1M215.9 323.4v.1M216.3 323.5h.1M216.6 323.6h.1"/>
<path d="M216.8 323.6l.5 .1M217.2 323.7h.1M217.3 323.7h.6M217.9 323.7h.1M218.3 323.6l-.4 .1M218.4 323.6h.1M218.7 323.6h-.3M218.9 323.6h.1M219.1 323.5l-.4 .1M219.2 323.5h-.1M219.4 323.5h.1M219.5 323.5h-.3"/>
<path d="M220.3 323.4l-.8 .1M220.7 323.3l-.4 .1M220.7 323.3h.1M221.2 323.3h-.1M221.4 323.2l-.7 .1M221.5 323.2h-.1M221.5 323.2h.1M222.9 323l-1.2 .2M223.1 323h-.2M223.1 323h.1M223.2 323h.1M223.3 323h.1"/>
<path d="M223.9 322.9l-.7 .1M223.9 322.9h.1M224.3 322.8l-.4 .1M224.4 322.8h.1M225 322.8h-.6M225 322.8h.1M225.1 322.7v.1M225.2 322.7h-.1M225.2 322.7h.1M225.5 322.7h-.2M225.5 322.7h.1M225.7 322.7h.1"/>
<path d="M226 322.6l-.5 .1M226.6 322.6h-.6M226.8 322.5h-.2M227.1 322.5h-.3M227.2 322.5h-.1M227.4 322.4h.1M227.5 322.4l-.3 .1M227.5 322.4h.1M227.6 322.4h.1M227.9 322.4h-.3M227.9 322.4h.1M228.2 322.3l-.3 .1"/>
<path d="M228.3 322.3h-.1M228.4 322.3h-.1M228.7 322.3h-.3M228.7 322.3h.1M228.8 322.3h.1M228.9 322.2l-.1 .1M229.1 322.2h.1M229.6 322.1h.1M230 322.1l-1.1 .1M230.3 322.1h-.3M230.3 322.1h.1M230.4 322v.1"/>
<path d="M231.1 321.9l-.7 .1M231.2 321.9h-.1M231.2 321.9h.1M231.4 321.9h-.1M231.5 321.9h-.2M231.6 321.9h-.1M231.7 321.9h-.1M231.8 321.9h.1M231.9 321.8l-.2 .1M231.9 321.8h.1M232 321.8h.1M232.3 321.8h-.3"/>
<path d="M232.3 321.8h.1M232.4 321.8h.1M232.5 321.8h-.1M232.7 321.7l-.2 .1M232.8 321.7h-.1M233.5 321.6l-.7 .1M233.5 321.6h.1M233.6 321.6h.1M234 321.6h.1M234.3 321.5l-.7 .1M234.4 321.5h-.1M234.8 321.5h-.4"/>
<path d="M234.8 321.5h.1M234.9 321.5h-.1M235.2 321.4l-.3 .1M235.3 321.4h-.1M235.6 321.4h-.3M235.6 321.4h.1M235.8 321.3h-.1M235.9 321.3l-.2 .1M236 321.3h.1M237.2 321.1l-1.2 .2M237.4 321.1h.1M238 321l-.8 .1"/>
<path d="M238 321h.1M238.1 321h-.1M238.4 321h-.3M238.5 321h-.1M238.5 321l1.2 .1M239.1 321h.1M239.3 321h.1M239.5 321v.1M239.7 321.1h.1M239.8 321.1h.1M239.8 321.1l1.4 .1M240 321.1h.1"/>
<path d="M240.1 321.1h.1M240.6 321.2h.1M241 321.2h.1M241.2 321.2l.7 .1M241.5 321.3h.1M241.9 321.3h.1M241.9 321.3l.7 .1M242.3 321.3h.1M242.5 321.3v.1M242.6 321.4h.1M242.7 321.4h.1M242.7 321.4h.4"/>
<path d="M243.1 321.4l.4 .1M243.1 321.4h.1M243.5 321.5h.1M243.5 321.5h.5M243.6 321.5h.1M243.8 321.5h.1M244 321.5h.1M244 321.5h.2M244.3 321.5h.1M244.3 321.5l.4 .1M244.4 321.5l.1 .1M244.6 321.6h.1"/>
<path d="M244.7 321.6h.4M245.1 321.6h.1M245.2 321.6l.3 .1M245.5 321.7h.1M245.6 321.7h.1M245.6 321.7h.8M245.9 321.7h.1M246.3 321.7h.1M246.4 321.7h.1M246.5 321.7l.7 .1M247.1 321.8h.1M247.2 321.8h.1"/>
<path d="M247.3 321.8l.7 .1M247.6 321.9h.1M247.8 321.9h.1M248 321.9h.1M248.1 321.9h.1M248.1 321.9l.7 .1M248.3 321.9h.1M248.4 321.9l.1 .1M248.6 322h.1M248.8 322h.1M248.9 322h.1M248.9 322l.7 .1"/>
<path d="M249.1 322h.1M249.5 322.1h.1M249.6 322.1h.1M249.7 322.1h.3M249.9 322.1h.1M250 322.1h.1M250.1 322.1h.3M250.4 322.1h.1M250.5 322.1v.1M250.5 322.2h.7M250.8 322.2h.1M250.9 322.2h.1"/>
<path d="M251.2 322.2h.1M251.3 322.2h.1M251.5 322.3h.2M251.7 322.3h.1M251.8 322.3h.1M251.8 322.3h.4M252.1 322.3h.1M252.2 322.3h.1M252.3 322.3l.2 .1M252.4 322.4h.1M252.6 322.4h.1M252.7 322.4h.3"/>
<path d="M253 322.4h.4M253.1 322.4h.1M253.4 322.4v.1M253.5 322.5h.1M253.5 322.5h.2M253.6 322.5h.1M253.8 322.5h.1M253.9 322.5h.3M253.9 322.5h.1M254.2 322.5h.1M254.3 322.5h.1M254.3 322.5l.7 .1"/>
<path d="M254.4 322.6h.1M254.6 322.6h.1M254.8 322.6h.1M255 322.6h.1M255.1 322.6h.1M255.2 322.6l.6 .1M255.2 322.6h.1M255.4 322.6l.1 .1M255.6 322.7h.1M255.8 322.7h.1M255.9 322.7h.1M241.4 367.4h.1"/>
<path d="M241.4 367.4l.1 .1M241.5 367.5h.1M241.6 367.5l2.1 1.1M242.8 368.1l.1 .1M242.9 368.2h.1M243.1 368.3h.1M243.2 368.4h.1M243.5 368.5h.1M243.6 368.6l1.5 .8M243.8 368.6v.1M243.9 368.7h.1M244 368.8h.1"/>
<path d="M244.2 368.9l.1 .1M244.4 369h.1M245 369.3h.1M245.1 369.4h.1"/>
</g>
<g font-size="8.4">
<text x="194.1" y="45.4">BottomCut</text>
<text x="49.7" y="55.4">WaterTank</text>
<text x="118.8" y="57.1">PeggedBaseline</text>
<text x="201.6" y="60">TopCut</text>
</g>
<g font-size="5.6">
<text x="115" y="178">ELEVATION OF PEGGED BASELINE</text>
<text x="118.1" y="187.3">SCALE 1:250 HZ</text>
<text x="170.3" y="187.3">1:250 VERT</text>
<text x="37.1" y="229.7" transform="rotate(-90 37.1 229.7)">OL-LONG</text>
<text x="201.5" y="238.5" transform="rotate(-61 201.5 238.5)">N</text>
<text x="92.1" y="259.2" transform="rotate(-90 92.1 259.2)">P4</text>
<text x="125.7" y="274.5" transform="rotate(-90 125.7 274.5)">P3B</text>
<text x="142.2" y="283.5" transform="rotate(-90 142.2 283.5)">P3A</text>
<text x="162.4" y="291.3" transform="rotate(-90 162.4 291.3)">P3</text>
<text x="56.3" y="301.7" transform="rotate(-90 56.3 301.7)">OL-XSECT1</text>
<text x="169.6" y="301.5" transform="rotate(-90 169.6 301.5)">P2-C</text>
<text x="184.2" y="313.9" transform="rotate(-90 184.2 313.9)">P2-B</text>
<text x="199.7" y="326.5" transform="rotate(-90 199.7 326.5)">P2-A</text>
<text x="260" y="335.6" transform="rotate(-90 260 335.6)">P1</text>
<text x="215.6" y="338.7" transform="rotate(-90 215.6 338.7)">P2</text>
<text x="237" y="337.3" transform="rotate(-90 237 337.3)">P1-A</text>
<text x="91.7" y="361.3">PLAN VIEW TOP PLATFORM</text>
<text x="102.9" y="371.7">SCALE 1:250 HZ</text>
</g>
<g font-size="2.8">
<text x="49" y="137.5">RL 66.81</text>
<text x="50.5" y="144.1">Chainage</text>
<text x="66.9" y="147.8" transform="rotate(-90 66.9 147.8)">00.00</text>
<text x="90" y="146.5" transform="rotate(-90 90 146.5)">5.78</text>
<text x="111.5" y="147" transform="rotate(-90 111.5 147)">11.18</text>
<text x="131.5" y="146.5" transform="rotate(-90 131.5 146.5)">16.14</text>
<text x="151.5" y="146.5" transform="rotate(-90 151.5 146.5)">21.13</text>
<text x="170.6" y="147.1" transform="rotate(-90 170.6 147.1)">25.92</text>
<text x="183.1" y="147" transform="rotate(-90 183.1 147)">29.04</text>
<text x="204.7" y="146.5" transform="rotate(-90 204.7 146.5)">34.43</text>
<text x="223.6" y="146.5" transform="rotate(-90 223.6 146.5)">39.16</text>
<text x="260.4" y="147" transform="rotate(-90 260.4 147)">48.37</text>
<text x="50.9" y="155.9">Section</text>
<text x="66.9" y="162.8" transform="rotate(-90 66.9 162.8)">P1</text>
<text x="90" y="162.8" transform="rotate(-90 90 162.8)">P1-A</text>
<text x="111.5" y="162.8" transform="rotate(-90 111.5 162.8)">P2</text>
<text x="131.5" y="162.8" transform="rotate(-90 131.5 162.8)">P2-A</text>
<text x="151.5" y="162.8" transform="rotate(-90 151.5 162.8)">P2-B</text>
<text x="170.6" y="162.8" transform="rotate(-90 170.6 162.8)">P2-C</text>
<text x="183.1" y="162.8" transform="rotate(-90 183.1 162.8)">P3</text>
<text x="204.7" y="162.8" transform="rotate(-90 204.7 162.8)">P3-A</text>
<text x="223.6" y="162.8" transform="rotate(-90 223.6 162.8)">P3-B</text>
<text x="260.4" y="162.8" transform="rotate(-90 260.4 162.8)">P4</text>
<text x="51.6" y="203.9">Bdy</text>
<text x="111.7" y="221.7">Extent of Fill</text>
<text x="144.6" y="220.6">Pegged Baseline</text>
<text x="160.1" y="246.4" transform="rotate(-35 160.1 246.4)">TOP BANK Right</text>
<text x="231.7" y="258.7">Intersecting Edge</text>
<text x="241.8" y="264.1">Intersecting CL</text>
<text x="232.9" y="292.1">Intersecting Edge</text>
<text x="44.5" y="338.5">Bdy</text>
<text x="69.6" y="336.1" transform="rotate(-35 69.6 336.1)">TOP BANK Left</text>
<text x="94.3" y="344.6" transform="rotate(-35 94.3 344.6)">TOPCUT</text>
<text x="112.8" y="350.9" transform="rotate(-35 112.8 350.9)">BOTTOM CUT</text>
<text x="183" y="360.6">CornerPost</text>
<text x="257.3" y="361.5">Bdy</text>
</g>
<g font-size="1.1">
<text x="104.6" y="379.3">0.0</text>
<text x="107.8" y="379.3">1.00</text>
<text x="111.4" y="379.3">2.00</text>
<text x="115.4" y="379.3">3.00</text>
<text x="119.4" y="379.3">4.00</text>
<text x="123.3" y="379.3">5.00</text>
<text x="127.3" y="379.3">6.00</text>
<text x="131.2" y="379.3">7.00</text>
<text x="135.2" y="379.3">8.00</text>
<text x="139.2" y="379.3">9.00</text>
<text x="143.1" y="379.3">10.00</text>
</g>
</svg>
